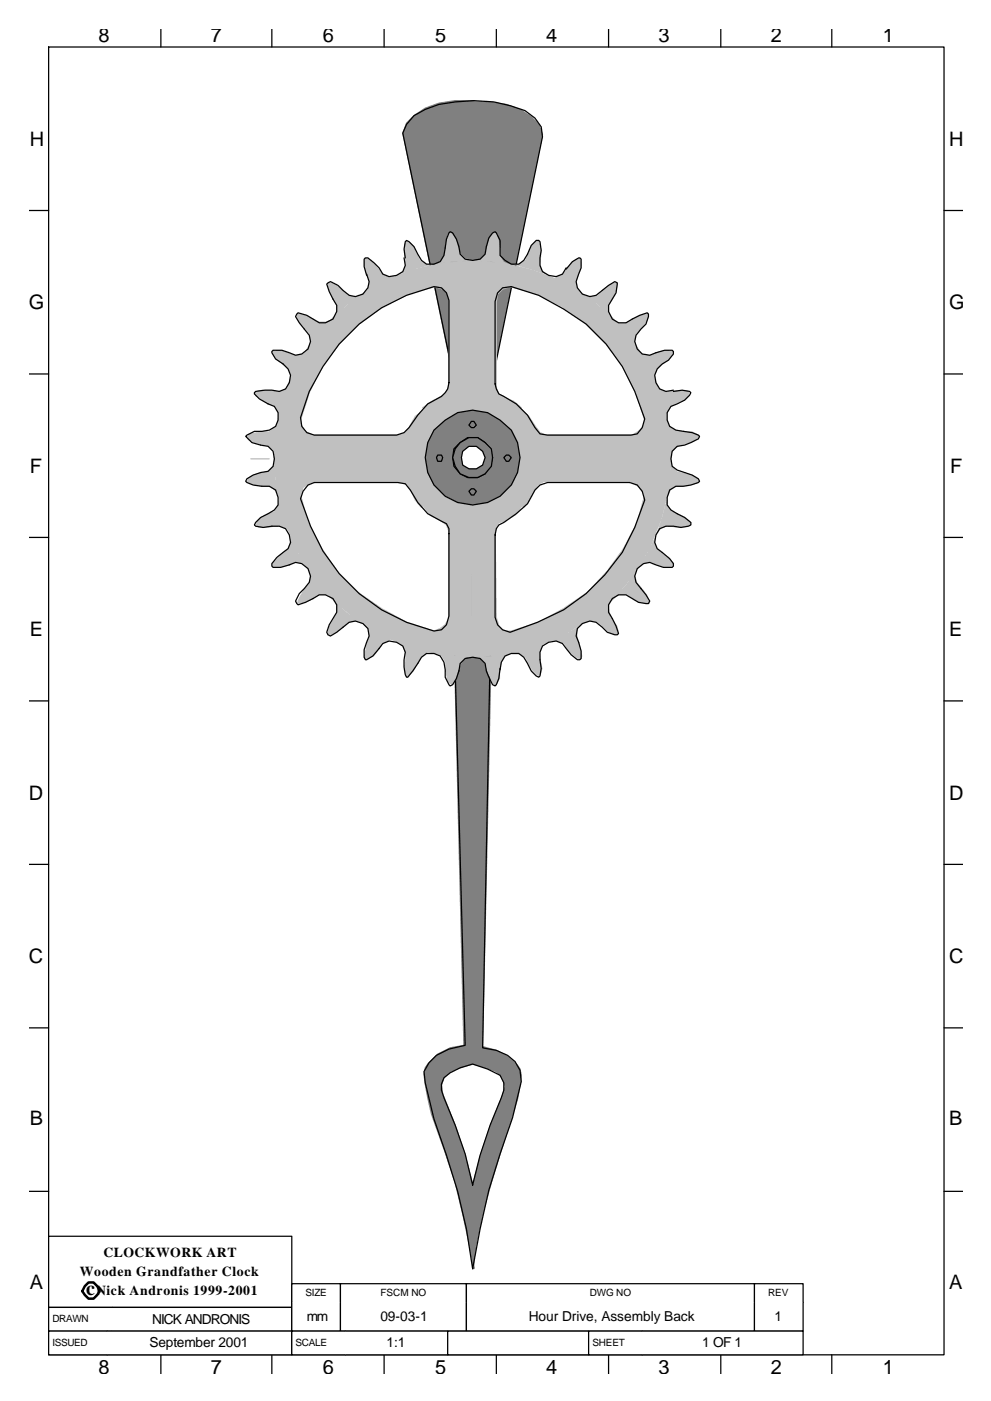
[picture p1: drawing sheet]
<svg xmlns="http://www.w3.org/2000/svg" width="210mm" height="297mm" viewBox="0 0 210 297" stroke-linecap="round" stroke-linejoin="round" font-family="sans-serif">
<g fill="none" stroke="#000" stroke-width=".26">
<path d="M10.3 10h190v277.2h-190zM34.1 6.2v3.8M57.7 6.2v3.8M81.5 6.2v3.8M105.3 6.2v3.8M129.1 6.2v3.8M152.9 6.2v3.8M176.5 6.2v3.8M6.3 44.6h4M200.3 44.6h4M6.3 79.3h4M200.3 79.3h4"/>
<path d="M6.3 113.9h4M200.3 113.9h4M6.3 148.6h4M200.3 148.6h4M6.3 183.3h4M200.3 183.3h4M6.3 217.9h4M200.3 217.9h4M6.3 252.6h4M200.3 252.6h4M34.1 287.2v4.1M57.7 287.2v4.1"/>
<path d="M81.5 287.2v4.1M105.3 287.2v4.1M129.1 287.2v4.1M152.9 287.2v4.1M176.5 287.2v4.1"/>
</g>
<path d="M10.3 262.1h51.6v15.1h-51.6z" fill-rule="evenodd" fill="#fff" stroke="#000" stroke-width=".26"/>
<path d="M61.9 272.2h10.3v3.9h-10.3z" fill-rule="evenodd" fill="#fff"/>
<path d="M61.9 276.1v-3.9h10.3v3.9" fill="none" stroke="#000" stroke-width=".26"/>
<path d="M72.2 272.2h26.8v3.9h-26.8z" fill-rule="evenodd" fill="#fff"/>
<path d="M72.2 276.1v-3.9h26.8v3.9" fill="none" stroke="#000" stroke-width=".26"/>
<path d="M99 272.2h61.1v3.9h-61.1z" fill-rule="evenodd" fill="#fff"/>
<path d="M99 276.1v-3.9h61.1v3.9" fill="none" stroke="#000" stroke-width=".26"/>
<path d="M160.1 272.2h10.3v3.9h-10.3z" fill-rule="evenodd" fill="#fff"/>
<path d="M160.1 276.1v-3.9h10.3v3.9" fill="none" stroke="#000" stroke-width=".26"/>
<path d="M10.3 277.2h13.5v5h-13.5z" fill-rule="evenodd" fill="#fff"/>
<path d="M23.8 277.2h-13.5v5h13.5" fill="none" stroke="#000" stroke-width=".26"/>
<path d="M23.8 277.2h38.1v5h-38.1z" fill-rule="evenodd" fill="#fff"/>
<path d="M23.8 277.2h38.1v5h-38.1" fill="none" stroke="#000" stroke-width=".26"/>
<path d="M61.9 276.1h10.3v6.1h-10.3z" fill-rule="evenodd" fill="#fff"/>
<path d="M61.9 276.1v6.1h10.3v-6.1" fill="none" stroke="#000" stroke-width=".26"/>
<path d="M72.2 276.1h26.8v6.1h-26.8z" fill-rule="evenodd" fill="#fff"/>
<path d="M72.2 276.1v6.1h26.8v-6.1" fill="none" stroke="#000" stroke-width=".26"/>
<path d="M99 276.1h61.1v6.1h-61.1z" fill-rule="evenodd" fill="#fff"/>
<path d="M99 276.1v6.1h61.1v-6.1" fill="none" stroke="#000" stroke-width=".26"/>
<path d="M160.1 276.1h10.3v6.1h-10.3z" fill-rule="evenodd" fill="#fff"/>
<path d="M160.1 276.1v6.1h10.3v-6.1" fill="none" stroke="#000" stroke-width=".26"/>
<path d="M10.3 282.2h12.5v5h-12.5z" fill-rule="evenodd" fill="#fff"/>
<path d="M22.8 282.2h-12.5v5h12.5" fill="none" stroke="#000" stroke-width=".26"/>
<path d="M22.8 282.2h39.1v5h-39.1z" fill-rule="evenodd" fill="#fff"/>
<path d="M22.8 282.2h39.1v5h-39.1" fill="none" stroke="#000" stroke-width=".26"/>
<path d="M61.9 282.2h11.4v5h-11.4z" fill-rule="evenodd" fill="#fff"/>
<path d="M73.3 282.2h-11.4v5h11.4" fill="none" stroke="#000" stroke-width=".26"/>
<path d="M73.3 282.2h21.7v5h-21.7z" fill-rule="evenodd" fill="#fff"/>
<path d="M73.3 282.2h21.7v5h-21.7" fill="none" stroke="#000" stroke-width=".26"/>
<path d="M95 282.2h29.9v5h-29.9z" fill-rule="evenodd" fill="#fff" stroke="#000" stroke-width=".26"/>
<path d="M124.9 282.2h11.4v5h-11.4z" fill-rule="evenodd" fill="#fff"/>
<path d="M136.3 282.2h-11.4v5h11.4" fill="none" stroke="#000" stroke-width=".26"/>
<path d="M136.3 282.2h34.1v5h-34.1z" fill-rule="evenodd" fill="#fff"/>
<path d="M87.8 24.5l2.4-1.3 2.9-1.1a31 31 0 0 1 18.3 1.4l2.1 1.5 1.3 1.9 .3 2.1-10.6 51.3v3.2l.5 2.7 1.4 2.6a10.2 10.2 0 0 1 2.6 13l-1.8 2.6-1.6 1.6-.8 2.4-.3 3.2-2.1 110.6 2.9 .5 2.4 1 1.6 1.4 1 1.8 .3 2.4-1.9 7.7a146.7 146.7 0 0 0-8.4 32l-1.3-8.5-1.9-7.9-2.4-7.7-2.6-7.7-1.9-7.6-.2-2.4 1-1.9 1.6-1.6 2.6-1.3 3.5-.8-2.9-112.4-.6-2.1-.7-1.9-1.4-1-1.6-2.4-1-2.7v-2.6l.3-2.7 1-2.3 1.9-1.9 1.3-2.9 .8-2.9 .5-3.5-10.8-52.1 .8-1.8zM136.3 282.2h34.1v5h-34.1" fill="none" stroke="#000" stroke-width=".26"/>
<g fill="#808080" stroke="#808080" stroke-width=".26">
<path d="M100 21.6h3.7a13.6 13.6 0 0 1 10.6 4.8l.8 2.1-10.9 52.4 .8 4.5 1.4 3.7a10.7 10.7 0 0 1 2.6 12.7l-1.1 2.1-1.5 1.1-1.1 1.5-.5 2.7-2.4 112.7a11.7 11.7 0 0 1 7.9 4.8l.3 1.3-.3 2.1-.5 2.9-1.1 3.4a233.9 233.9 0 0 0-7.6 27l-.8 5.6v-17.7l1.6-6.1 2.1-6.4 2.6-6.6 .6-1.8-.6-1.9-1.3-1.3-2.1-.8-2.9-.8v-126.7l1-.6 .8-1.3-.8-1.3-1.3-.5 .3-17.2v-44.5z" fill-rule="evenodd"/>
<path d="M87.8 24.5l2.4-1.6 2.9-1 3.5-.6h3.9l-.2 11.9v55.6l.2 6.1-1.3 .5-.8 1.3 .6 1.6 1.3 .3v127l-4.8 1.6-1.3 1.3-.5 1.6 .2 1.9 2.7 6.6 2.1 6.3 1.6 6.1 .2 18-2.3-11.6-1.6-6.7-2.4-7.1a54.8 54.8 0 0 1-4.2-15.9l.2-1.3a9.7 9.7 0 0 1 8.2-4.8l-2.6-109.5-.3-3.2-.5-2.6-.8-1.6-1.6-1.1a11.6 11.6 0 0 1-.3-12.7l1.9-2.1 1.3-3.7 .8-4.5-10.8-52.4 .8-2.1z" fill-rule="evenodd"/>
</g>
<path d="M97.6 94.1l1.6-.8 1.9-.3a4.3 4.3 0 0 1 2.9 5.6l-1.1 1.3-1.6 1.1a4.5 4.5 0 0 1-5-3.7l.3-1.9z" fill-rule="evenodd" fill="#c0c0c0" stroke="#000" stroke-width=".26"/>
<g fill="none" stroke="#000" stroke-width=".26">
<path d="M93.7 89.3a10.1 10.1 0 0 1 16.6 6.9 10 10 0 0 1-6 10.1 10 10 0 0 1-11.4-2.7 9.2 9.2 0 0 1-1.1-11.6zM95.8 96.7l.2 .8M96 98.1l.3 .5M96 95.7v.5M96.6 99.1l.2 .6M96.6 94.6l-.3 .3v.3M97.1 94.1l-.3 .3M97.6 93.6l-.2 .2M98.4 93l-.5 .3M99.2 92.5l-.2 .3M99.7 92.5h.6M100.8 92.8h.5"/>
<path d="M101.9 93l.5 .3M102.9 93.6h.3l.3 .2M103.7 94.4l.5 .2M104.2 99.4l-.5 .3M104.5 98.3l-.3 .6M104.5 95.2v.5M104.8 97.3l-.3 .5M104.8 96.2v.5M97.1 100.2l.3 .3h.2M97.9 100.7l.5 .3M99 101.2l.2 .3h.3M100 101.5h.5"/>
<path d="M101.1 101.5h.5M102.7 101l-.6 .2M103.5 100.2l-.3 .5M94.2 228.5l1.3-1 2.1-1.1 2.7-.8 3.2 1.1 2.6 1.3 .8 1.6v1.6l-2.9 7.4-2.1 6.3-1.6 6.4-1.6-6.6-2.1-6.1-2.9-7.4v-1.4z"/>
</g>
<g fill="#c0c0c0" stroke="#c0c0c0" stroke-width=".26">
<path d="M101.3 97h41a42.3 42.3 0 0 1-22.7 37.6l-6.1 2.6-6.6 1.6-6.6 .5v-38.3l1.6-.3 1.3-1 1-1.4v-1.8l6.7 10.6-1.6 2.1-2.4 1.3-1.1 .3-.5 .8-.3 1.3 .3 18 .5 1.8 1.1 1.1h1.6l5.8-1.9 5.3-2.9 5-3.4 4.3-4.5 3.4-4.8 2.9-5.5 1.6-5.8-1.3-1.9-1.9-1.1h-18.2l-1.4 .8-2.9 4.8-6.6-10.6z" fill-rule="evenodd"/>
<path d="M100 55.2l6.6 .5 6.4 1.6 6.3 2.4a44 44 0 0 1 18.5 18.3l2.4 6 1.6 6.7 .5 6.3-37.8 .3-.3-1.6-1-1.6-1.6-.8-1.9-.3 10.6-6.3 1.9 1.6 2.4 3.4 1.3 .6h18.2l1.4-.8 1-1.1 .3-1.3-1.9-5.8-2.6-5.6a40.9 40.9 0 0 0-18.3-15.3l-5.8-1.6-1.6 .5-1 1.1-.3 1.5v18.3l.5 1.3 1.4 .8 1.8 .8 1.6 1.3-10.6 6.4 .3 3.4z" fill-rule="evenodd"/>
<path d="M58.2 97l41 .3-3.2-.3-6.6 10.6-1.3-1.6-.8-1.8-.8-1.4-1.3-.5-1.9-.3h-16.4l-1.5 .6-1.1 .8-.5 1.6 1.6 5.8 2.9 5.5 3.4 5.1 4.2 4.2 5.1 3.4 5.3 2.9 5.8 1.9 1.3-.5 1.1-.8 .7-1.4v-18.5l-.5-1.3-1-.8-2.4-1.3-1.6-2.1 6.3-10.1 .3 1.6 .8 1.6 1.6 .8 1.6 .5-.3 37.8a42.1 42.1 0 0 1-41.3-35.7z" fill-rule="evenodd"/>
<path d="M70.6 67.4a40.8 40.8 0 0 1 23.3-11.7l6.6-.5-.2 41 .2-3.2-10.8-6.6 1.8-1.3 3-1.6 .7-1.6v-18.2l-.2-1.3-1.1-1.1-1.6-.5a35.1 35.1 0 0 0-20.3 12.1l-3.7 4.8-2.7 5.6-1.8 5.8 .2 1.3 .8 1.1 1.6 .8h18.3l1.3-.6 .8-1 1.3-2.4 2.1-1.6 10.3 6.1-1.8 .2-1.3 1.1-1.1 1.3-.5 1.6h-37.6l.5-6.6 1.4-6.4 2.6-6 3.4-5.6z" fill-rule="evenodd"/>
</g>
<g fill="#c0c0c0">
<path d="M95 49.7l.5-.6 1.3 1.6 .8 2.9 1.1 1.1 1.6 .5-4.3 .3-3.9 .5 1.3-.5 .8-1.3 .3-2.2z" fill-rule="evenodd"/>
<path d="M86.3 51l1.5 1.3 1.4 2.9 1.3 .8h1.6l-4 1.1-4 1.3 1.4-.8 .5-1.3-.3-2.1v-2.4z" fill-rule="evenodd"/>
<path d="M77.5 54.7l.8 .2 .8 .6 2.1 2.6 1.3 .5 1.6-.2-3.7 1.8-3.4 2.2 1.1-1.1 .2-1.6-1-3.2v-1z" fill-rule="evenodd"/>
<path d="M69.6 60h.8l1 .5 2.4 2.1 1.6 .3 1.6-.5-3.4 2.3-3 2.9 .8-1.3v-1.6l-1.6-2.9-.2-1z" fill-rule="evenodd"/>
<path d="M63 66.6a8.9 8.9 0 0 1 4.7 1.6h1.4l1.5-.6-2.9 3-2.3 3.4 .5-1.6-.3-1.6-2.1-2.4-.5-1z" fill-rule="evenodd"/>
<path d="M57.7 74.5l.8-.2h1.3l2.9 1 1.6-.2 1.1-1.1-2.2 3.4-1.6 3.7 .3-1.3-.8-1.6-2.6-2.1-.6-.8z" fill-rule="evenodd"/>
<path d="M54 83.3l.8-.6h2.6l1.6 .3 1.6-.5 .8-1.4-1.3 4-1.1 4v-1.6l-.8-1.3-1.8-.8-1.1-.8-1.1-.6z" fill-rule="evenodd"/>
<path d="M52.4 92.5l.5-.5 1.1-.3 1.6-.2h1.5l1.4-1.1 .8-1.3-.8 3.9v4.3l-.3-1.6-1.3-1.1-3.2-.8-1-.5z" fill-rule="evenodd"/>
<path d="M52.7 101.2l2.6-1 1.6-.3 1-1 .6-1.6v4.2l.8 4-.8-1.3-1.4-1.1h-2.1l-2.1-.5-.5-.6z" fill-rule="evenodd"/>
<path d="M59.3 105.5l1 3.9 1.3 4-.7-1.3-1.6-.5-2.2 .2h-2.3l-.6-.5 .3-.8 .8-.8 1.3-.8 1.6-.5 .8-1.3z" fill-rule="evenodd"/>
<path d="M61.6 113.4l1.6 3.7 2.2 3.5-1.1-1.1-1.6-.3a5.7 5.7 0 0 1-5 .8l.2-.8 1.9-1.8 1.3-1.1 .5-1.3z" fill-rule="evenodd"/>
<path d="M65.6 120.6l2.4 3.4 2.6 2.9-1-.8h-1.9a7.3 7.3 0 0 1-4.7 1.9 9.9 9.9 0 0 1 2.6-4.3l.3-1.6z" fill-rule="evenodd"/>
<path d="M70.6 126.9l3 2.9 3.4 2.4-1.3-.5-1.6 .2-2.7 2.2-1 .5h-.8v-.8l.2-1.1 1.6-2.9v-1.3z" fill-rule="evenodd"/>
<path d="M77 132.2l3.4 2.1 4 1.6-1.6-.3-1.6 .8-1.8 2.7-1.9 .8-.2-.8 .5-2.7 .5-1.6-.2-1.5z" fill-rule="evenodd"/>
<path d="M84.4 135.9l3.7 1.6 4 .8h-1.3l-1.4 1-1.6 3-1.5 1.3-.6-1.9 .3-1.6v-1.5l-.5-1.6z" fill-rule="evenodd"/>
<path d="M92.1 138.3l4.2 .8h4l-1.3 .2-1.1 1.4-.8 1.8-.3 1.3-.5 1.1-.5 .3-.8-.6-.5-2.6v-1.6l-.8-1.3z" fill-rule="evenodd"/>
<path d="M100.3 139.3l4.2-.2 4-.5-1.3 .5-.8 1.3-.3 3.4-.5 1.1-.6 .5a10.5 10.5 0 0 1-2.1-4.5l-1-1.3z" fill-rule="evenodd"/>
<path d="M108.5 138.3l3.9-.8 4-1.6-1.3 .8-.5 1.6 .5 3.4-.3 1.1-.5 .5-.5-.2-.8-.8-1.6-3-1.3-.7z" fill-rule="evenodd"/>
<path d="M116.4 135.9l3.7-1.6 3.7-2.1-1.3 1.1v1.5l1.1 4.3-.3 .8a6.6 6.6 0 0 1-3.7-3.5l-1.6-.5z" fill-rule="evenodd"/>
<path d="M123.6 132.2l3.4-2.6 2.9-2.7-.8 1.3 .3 1.6 .8 1.9 .8 1 .2 1.1-.2 .8h-.8l-1.1-.5-2.4-2.2-1.6-.2z" fill-rule="evenodd"/>
<path d="M135.2 120.6l-.5 1.3 .5 1.6 2.1 2.6 .5 1.9a6.3 6.3 0 0 1-4.7-1.9h-1.6l-1.3 .8 2.6-2.9z" fill-rule="evenodd"/>
<path d="M139.2 113.4l-.3 1.3 .5 1.6 3.5 2.9v.8l-.8 .3h-1.1l-3.2-1.1-1.3 .3-1.3 1.1 2.1-3.5z" fill-rule="evenodd"/>
<path d="M141.6 105.5v1.6l1 1.3 2.9 1.3 .8 .8 .3 .8a7.1 7.1 0 0 1-5 .3l-1.4 .5-1 1.3 1.3-4z" fill-rule="evenodd"/>
<path d="M142.3 97.3l.3 1.6 1.1 1 3.1 .8 1.1 .5 .5 .8-.5 .6-2.6 .5h-1.9l-1.1 .8-.7 1.6 .5-4.3z" fill-rule="evenodd"/>
<path d="M141.6 89.1l.5 1.3 1.3 .8 3.4 .3 1.1 .5 .5 .5-1.6 1.3-2.9 .8-1.3 1.1-.3 1.6-.2-4.3z" fill-rule="evenodd"/>
<path d="M138.9 81.1l1.1 1.4 1.3 .5 2.1-.3h2.4l.5 .6-.3 .7-.7 .8-3 1.4-.7 1.3-.3 1.6-.8-4z" fill-rule="evenodd"/>
<path d="M135.2 74l1.1 1.1 1.5 .2a5.7 5.7 0 0 1 5.1-.8l-.3 .8-.5 .8-2.7 2.1-.5 1.4 .3 1.5-1.9-3.7z" fill-rule="evenodd"/>
<path d="M129.9 67.6l1.3 .8h1.6l2.9-1.5 1.1-.3h.8v.8l-.5 1-2.2 2.4-.2 1.6 .5 1.6-2.6-3.4z" fill-rule="evenodd"/>
<path d="M123.6 62.4l1.5 .5 1.6-.3 1.4-1.3 1-.8 1.1-.5h.8a6.3 6.3 0 0 1-1.9 4.5v1.6l.8 1.5-2.9-2.9z" fill-rule="evenodd"/>
<path d="M116.4 58.6l1.3 .3 1.6-.8 2.1-2.6 .8-.6 .8-.2 .3 .8v1l-1.1 3.2 .3 1.3 1.1 1.4-3.5-2.2z" fill-rule="evenodd"/>
<path d="M108.5 56h1.6l1.3-.8 1.3-3.2 .8-.8 .8-.2a7.1 7.1 0 0 1 .3 5l.5 1.3 1.3 1.1-4-1.3z" fill-rule="evenodd"/>
<path d="M104.2 49.7l.8-.6 .6 .8 .5 2.7v1.6l.8 1.3 1.6 .8-4.3-.8h-3.9l1.6-.6 1-1 .8-3.2z" fill-rule="evenodd"/>
</g>
<path d="M53.2 97.3h3.9M95.2 97.3h10.1M100.3 92.3v10" fill="none" stroke="#c0c0c0" stroke-width=".26"/>
<path d="M77.8 58.1a3 3 0 0 1-.8 4.3 3 3 0 0 1-4.2-.8l-1.1-1.1-1.6-.8-.5 .3-.3 .2 .5 1.6 .8 1.6a3 3 0 0 1 .5 3.6 3 3 0 0 1-3.4 1.4l-2.6-1.5-1.9-.6-.5 .8 .8 1.3 1.1 1.4a2.97 2.97 0 0 1 .9 4 2.97 2.97 0 0 1-4.1 1l-1.6-.5h-1.9l-.2 .2v.3l.8 1.3 1.6 1.1a3.3 3.3 0 0 1 .5 5.3l-1.3 .5-1.6-.3h-1.6l-1.9 .3-.2 .3v.2l1 1.1 1.9 1 1.3 .6 .8 1.3v1.6l-.5 1.3-1.4 .8-1.5 .3h-1.6l-1.9 1 1.3 1.3 3.5 .8 1 1.1 .3 1.6-.3 1.6-1 1-1.6 .3-1.6 .5-1.3 .8-.3 .5a6.8 6.8 0 0 0 5 1.1l1.4 .8 .5 1.6v1.6l-.8 1-2.9 1.6-1.1 1.1-.2 .5 .2 .3 1.6 .2 1.9-.2h1.6l1.3 .5 .8 1.3 .2 1.6-.5 1.3-2.4 1.9-1 1.3v.5l.2 .3h1.6l1.9-.5a2.97 2.97 0 0 1 4.1 .9 2.97 2.97 0 0 1-.9 4.1l-1.1 1.1-.8 1.5 .3 .6 .2 .2 1.6-.5 1.6-.8a3 3 0 0 1 3.6-.4 3 3 0 0 1 1.4 3.3l-1.6 2.7-.5 1.6 .3 .5 .5 .2 1.3-.7 1.4-1.1a3 3 0 0 1 3.4-1.2 3 3 0 0 1 2.1 3l-1 3v1.5l.2 .6h.3l1.3-.8 2.1-2.7 1.3-.5 1.6 .3 1.4 .8 .5 1.3a8.2 8.2 0 0 0 .3 5.3h.2l1.1-1.3 1.8-3 1.1-.7h1.6l1.3 .5 .8 1.3 .3 1.6v1.6l1 1.8 .5-.2 .8-1.4 .6-1.5 .2-1.6 1.1-1.1 1.6-.3 1.6 .3 1 1.1 .3 1.6 .5 1.3 .8 1.6 .5 .2 .3-.2 .5-1.4 .3-2.1M85.7 54.7l.3 1.6-.5 1.3-1.4 .8-1.6 .2-1.3-.5-.8-1.3-1-1.1-1.3-1h-.6l-.2 .2v1.6l.5 1.9M86 54.7l-.3-1.9 .3-1.6 .3-.2 .5 .2 1 1.1 1.6 2.9 1.1 .8h1.6l1.3-.5 .8-1.3 .5-3.5 .5-1.3 .3-.3 .5 .3 .8 1.3 .6 1.6 .2 1.6 1.1 1 1.6 .3 1.6-.3 1-1 .8-3.5 .8-1 .5-.3 1.1 1.9v3.2l1.1 1 1.3 .8h1.6l1-.8 .8-1.3 .8-1.9 1.1-1h.5l.3 .2 .2 1.9-.2 1.6v1.6l.5 1.3 1.3 .8 1.6 .2 1.3-.5 .8-1.3M120.1 57.1l1.3-1.6 1.4-.8h.2l.3 .2v1.9l-.5 1.3a3 3 0 0 0 .8 4.3 3 3 0 0 0 4.2-.8l1.3-1.1 1.3-.8 .6 .3-.3 2.1-1.6 2.6a3 3 0 0 0 3.7 3.7l2.9-1.5 1.6-.6 .3 .3v.5l-.5 1.6-1.1 1.1a3 3 0 0 0-1.2 3.4 3 3 0 0 0 3 2.1l3.2-1h1.6l.3 .2v.6l-1.1 1.3-1.3 .8a3.3 3.3 0 0 0-.5 5.3l1.3 .5 1.6-.3M72 72.9a37.2 37.2 0 0 1 20.1-12.1l1.6 .2 1 1.1 .5 1.6v17.4l-.2 1.4-1.3 1.5-2.9 1.6-2.2 2.4-1.8 2.7-1.1 1-1.6 .6h-17.4l-1.6-.6-1.1-1.3-.2-1.9 1.8-5.5 2.9-5.3zM106.6 61l1.9-.2 5.8 1.8 5.3 2.9a34.8 34.8 0 0 1 15.1 17.5l2.1 5.8-.5 1.9-1.1 1.3-1.3 .3h-17.7l-1.6-.3-1.1-1.3a14 14 0 0 0-7.7-7.2l-.5-1-.3-1.1v-17.5l.6-1.8zM96.6 95.4l1.3-1.3 1.6-.8h1.6a4 4 0 0 1 2.3 6.5 4 4 0 0 1-6.8-.9l-.3-1.6zM142.9 83l1.8-.3 1.6 .3 .3 .3-.3 .5-1 1-3 1.4-.7 1.3v1.6l.5 1.3 1.3 .8 3.4 .5 1.4 .6 .2 .2-.2 .5-1.6 .8-1.3 .6-1.6 .2-1.1 1.1-.3 1.6 .3 1.6 1.1 .8 3.1 1 1.4 .8 .2 .5a8.1 8.1 0 0 1-5 1.1l-1.3 .8-.5 1.6v1.6l.7 1 3 1.6 1.3 1.1v.5l-.6 .3-1.5 .2-1.6-.2h-1.6l-1.3 .5-.8 1.3-.3 1.6 .5 1.3 2.7 2.1 .8 1.1v.5l-.3 .3h-1.8l-1.6-.5a2.97 2.97 0 0 0-4.1 .9 2.97 2.97 0 0 0 .9 4.1l1.1 1.3 .7 1.3-.2 .6-2.1-.3-2.7-1.6a3 3 0 0 0-3.4 1.4 3 3 0 0 0 .5 3.6l.8 1.6 .5 1.6-.2 .3h-.6l-1.5-.5-1.1-1.1a3 3 0 0 0-3.5-1.2 3 3 0 0 0-2.1 3l1.1 3.2v1.6l-.3 .3h-.5l-1.3-1.1-1.9-2.4-1.3-.5-1.6 .3-1.3 .8-.5 1.3v1.6l.2 1.8-.2 1.6-.3 .3-.5-.3-1.1-1-1.6-3-1-.7h-1.6l-1.3 .5-.8 1.3-.3 1.6M65.4 102.8l1.3-.5h17.7l1.6 .3 1 1.3 1.6 2.6 2.2 2.4 3.9 2.1 .5 1.1v18.5l-.5 1.9-1 1-1.6 .3a37.1 37.1 0 0 1-26.2-22.2l-2.1-5.9 .5-1.5zM105.8 111.3l1.1-.5 2.6-1.9 2.4-2.1 1.6-2.9 1.1-1.1 1.6-.5h17.4l1.6 .5 1.1 1.4 .5 1.8-2.1 5.8-2.7 5.3a37.4 37.4 0 0 1-18 14.8l-5.8 2.2-1.6-.6-1-1-.6-1.6v-17.5l.3-1.3z" fill="none" stroke="#000" stroke-width=".26"/>
<g fill="#c0c0c0" stroke="#000" stroke-width=".26">
<path d="M97.6 93.8a4 4 0 0 1 6.4 1.6 4.1 4.1 0 0 1-1.2 5.1 4.1 4.1 0 0 1-5.2 0l-1.3-1.4-.3-1.8 .3-1.9z" fill-rule="evenodd"/>
<path d="M97.6 93.8l1.6-.8h1.9a4.2 4.2 0 0 1 3 5.9 4.2 4.2 0 0 1-6.5 1.6l-1.3-1.4-.3-1.8 .3-1.9z" fill-rule="evenodd"/>
<path d="M92.9 96.5h.8l.2 .8-.2 .5h-.8l-.6-.5z" fill-rule="evenodd"/>
<path d="M99.7 103.6h.8l.3 .8-.3 .6h-.8l-.2-.6z" fill-rule="evenodd"/>
<path d="M107.2 96.5h.7l.3 .8-.3 .5h-.7l-.3-.5z" fill-rule="evenodd"/>
<path d="M99.7 89.6h.8l.3 .5-.3 .8h-.8l-.2-.8z" fill-rule="evenodd"/>
</g>
<g fill="#808080" stroke="#000" stroke-width=".26">
<path d="M92.1 91.2l2.4-2.1a9.1 9.1 0 0 1 11.6 0 9.7 9.7 0 0 1 2.4 13.7 10.1 10.1 0 0 1-14 2.4 10.1 10.1 0 0 1-2.4-14z" fill-rule="evenodd"/>
<path d="M97.6 93.8l1.6-1h2.1l1.6 1 1.1 1.4 .5 1.8-.5 1.9a4.1 4.1 0 0 1-4.8 2.4 4.1 4.1 0 0 1-3.2-4.3l.3-1.8z" fill-rule="evenodd"/>
<path d="M92.9 96.5h.8l.2 .5-.2 .8h-.8l-.3-.8z" fill-rule="evenodd"/>
<path d="M99.5 104.2l.5-.6h.5l.6 .6-.6 .8h-.5z" fill-rule="evenodd"/>
<path d="M106.9 97l.5-.5h.5l.6 .5-.6 .8h-.5z" fill-rule="evenodd"/>
<path d="M100 89.3h.5l.6 .8-.6 .6h-.5l-.5-.6z" fill-rule="evenodd"/>
</g>
<path d="M98.2 95.7l1.3-1.1h1.6l1.3 1.1 .3 1.3-.3 1.6-1.3 .8h-1.6l-1.3-.8-.3-1.6z" fill-rule="evenodd" fill="#fff" stroke="#000" stroke-width=".26"/>
<path d="M97.6 93.8l1.9-1h1.8l1.6 1 1.3 1.4 .3 1.8a4.2 4.2 0 0 1-5.2 4.2 4.2 4.2 0 0 1-2.7-6z" fill-rule="evenodd" fill="#808080" stroke="#000" stroke-width=".26"/>
<path d="M98.2 95.7l1.3-1.1h1.6l1.3 1.1 .5 1.3-.5 1.6-1.3 .8h-1.6l-1.3-.8-.3-1.6z" fill-rule="evenodd" fill="#fff" stroke="#000" stroke-width=".26"/>
<path d="M18.8 271.9h1l.8 .8 .6 1.1-1.4 1.5h-1l-1.3-1.5 .5-1.1z" fill="none" stroke="#000" stroke-width=".53"/>
<g font-size="4.2">
<text x="20.9" y="8.9">8</text>
<text x="44.7" y="8.9">7</text>
<text x="68.5" y="8.9">6</text>
<text x="92.3" y="8.9">5</text>
<text x="115.9" y="8.9">4</text>
<text x="139.7" y="8.9">3</text>
<text x="163.5" y="8.9">2</text>
<text x="187.3" y="8.9">1</text>
<text x="6.3" y="30.9">H</text>
<text x="201.3" y="30.9">H</text>
<text x="6.1" y="65.5">G</text>
<text x="201.3" y="65.5">G</text>
<text x="6.3" y="100.2">F</text>
<text x="201.6" y="100.2">F</text>
<text x="6.3" y="134.8">E</text>
<text x="201.3" y="134.8">E</text>
<text x="6.1" y="169.5">D</text>
<text x="201.3" y="169.5">D</text>
<text x="6.1" y="204.2">C</text>
<text x="201.3" y="204.2">C</text>
<text x="6.3" y="238.6">B</text>
<text x="201.3" y="238.6">B</text>
<text x="6.3" y="273.2">A</text>
<text x="18.3" y="274.5">c</text>
<text x="201.3" y="273.2">A</text>
<text x="20.9" y="291.2">8</text>
<text x="44.7" y="291.2">7</text>
<text x="68.5" y="291.2">6</text>
<text x="92.3" y="291.2">5</text>
<text x="115.9" y="291.2">4</text>
<text x="139.7" y="291.2">3</text>
<text x="163.5" y="291.2">2</text>
<text x="187.3" y="291.2">1</text>
</g>
<g font-size="2.9">
<text x="22" y="266.6">CLOCKWORK ART</text>
<text x="16.9" y="270.6">Wooden Grandfather Clock</text>
<text x="20.4" y="274.5">Nick Andronis 1999-2001</text>
<text x="32.3" y="280.6">NICK ANDRONIS</text>
<text x="65.1" y="280.1">mm</text>
<text x="80.7" y="280.1">09-03-1</text>
<text x="112.2" y="280.1">Hour Drive, Assembly Back</text>
<text x="164.3" y="280.1">1</text>
<text x="31.7" y="285.7">September 2001</text>
<text x="82" y="285.7">1:1</text>
<text x="149" y="285.7">1 OF 1</text>
</g>
<g font-size="2.1">
<text x="64.8" y="274.8">SIZE</text>
<text x="80.7" y="274.8">FSCM NO</text>
<text x="125.1" y="274.8">DWG NO</text>
<text x="163" y="274.8">REV</text>
<text x="11.1" y="280.4">DRAWN</text>
<text x="11.1" y="285.4">ISSUED</text>
<text x="62.7" y="285.4">SCALE</text>
<text x="125.7" y="285.4">SHEET</text>
</g>
</svg>
